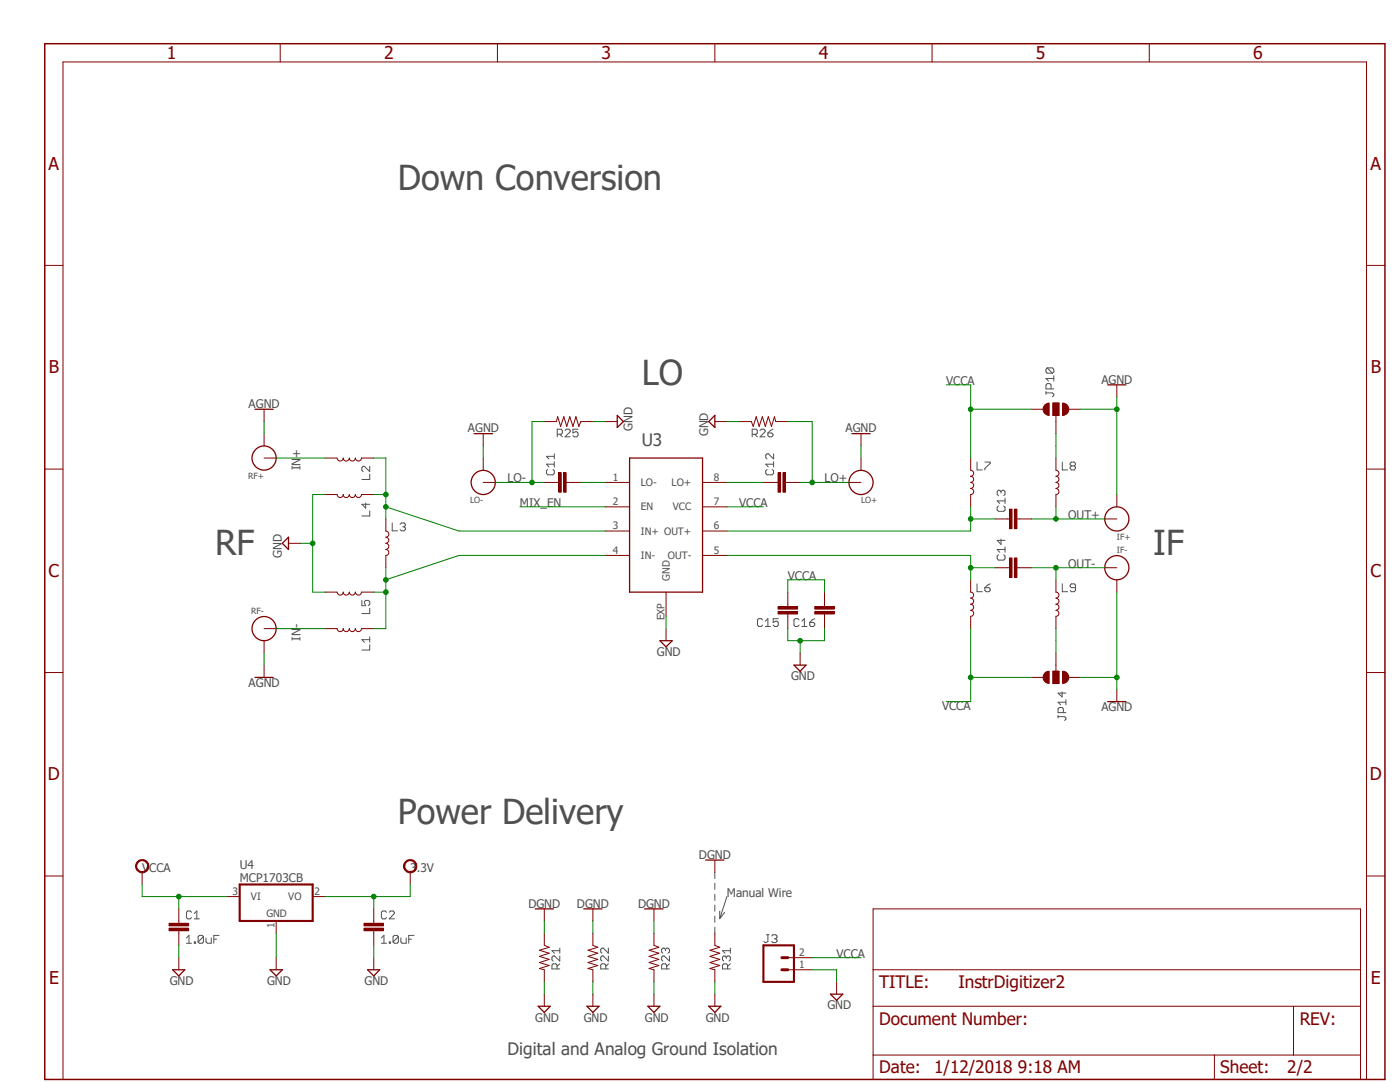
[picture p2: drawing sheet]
<svg xmlns="http://www.w3.org/2000/svg" width="279mm" height="216mm" viewBox="0 0 279 216" stroke-linecap="round" stroke-linejoin="round" font-family="sans-serif">
<path d="M8.4 8.4l268.3 207.5M276.7 8.4l-268.3 207.5" fill="none" stroke="#fff" stroke-width=".2"/>
<g fill="none" stroke="#505050" stroke-width=".2">
<path d="M208.7 78.4h1.3l.3 .3v.2l-.3 .3M208.7 78.1v.6M209 73.4h1l.3 .3v.5l-.3 .3M209 73.4l-.3 .3v.5l.3 .3h1M209 73.4l1 1.1M209.8 77.6v-.8l-.3-.3h-.5l-.3 .3v.8h1.6M210.3 75v1M210.3 75.5h-1.6l.6 .5M73.8 93v1.1l-1.1-1.1h-.2l-.3 .3v.6l.3 .2M73.8 94.6v1.1h-1.6M109.3 93.7l-.2 .2v.5l.2 .3h1.1l.2-.3v-.5l-.2-.2M110.6 90.6v1"/>
<path d="M110.6 92.1v1.1M110.6 92.6h-1.5l.5 .6M110.6 91.1h-1.5l.5 .5M111.2 86.7h.8l.2-.3v-.5l-.2-.3h-.8v1.6M111.7 86.7l.5 .5M112.8 85.9l.2-.3h.5l.3 .3v.2l-1 1.1h1M115.4 85.6h-1.1v.8l.6-.3h.2l.3 .3v.5l-.3 .3h-.5l-.3-.3M150.1 86.7h.8l.2-.3v-.5l-.2-.3h-.8v1.6M150.6 86.7l.5 .5M151.7 85.9l.2-.3h.5l.3 .3v.2l-1 1.1h1M153.1 93.7l-.3 .2v.5l.3 .3h1l.3-.3v-.5l-.3-.2M153.2 86.4h.8l.3 .3v.2l-.3 .3h-.5l-.3-.3z"/>
<path d="M154.3 85.6l-.5 .3-.6 .5M154.4 92.6h-1.6l.5 .6M154.4 90.6v1l-1.1-1h-.2l-.3 .2v.5l.3 .3M154.4 92.1v1.1M195 92.2v1.6h1M196.6 92.2h1v.3l-1 1v.3M199.8 98.1l-.3-.3h-.2l-.3 .3v.5l.3 .3M199.8 98.1l.3-.3h.2l.3 .3v.5l-.3 .3M199.8 98.1v.3M200.6 99.4v1.1M200.6 99.9h-1.6l.5 .6M212 92.2v1.6h1.1"/>
<path d="M213.8 93l-.2 .2v.3l.2 .3h.6l.2-.3v-.3l-.2-.2M213.8 93l-.2-.3v-.2l.2-.3h.6l.2 .3v.2l-.2 .3M213.8 93h.6M72.2 119.8v1.1h.8l-.3-.6v-.2l.3-.3h.5l.3 .3v.5l-.3 .3M73 100.4v1l-.8-.8h1.6M73.8 101.9v1.1h-1.6M78.3 104.4v1.5h1M79.8 104.6l.3-.2h.5l.3 .2v.3l-.3 .2M80.4 105.1h.2M80.6 105.1l.3 .3v.3l-.3 .2h-.5l-.3-.2M195 116.5v1.6h1M196.6 117.3h.8l.2 .3v.2l-.2 .3h-.6l-.2-.3z"/>
<path d="M197.6 116.5l-1 .8M199.3 101l-.3 .2v.6l.3 .2h1l.3-.2v-.6l-.3-.2M199.3 110.7l-.3 .3v.5l.3 .3h1l.3-.3v-.5l-.3-.3M199.8 107.6v1l-.8-.8h1.6M200.6 109.1v1.1M200.6 109.6h-1.6l.5 .6M212 116.5v1.6h1.1M214.6 117.3h-.8l-.2-.3v-.2l.2-.3h.6l.2 .3v1l-.2 .3h-.6l-.2-.3M73.8 128.7v1h-1.6M73.8 121.4v1h-1.6M73.8 127.1v1M73.8 127.6h-1.6l.5 .5"/>
<path d="M152.2 123.7l-.3-.3h-.5l-.2 .3v1l.2 .3h.5l.3-.3M152.7 124l.5-.6v1.6M152.7 125h1.1M155.3 123.4h-1v.8l.5-.2h.3l.2 .2v.5l-.2 .3h-.5l-.3-.3M159.5 123.7l-.3-.3h-.5l-.2 .3v1l.2 .3h.5l.3-.3M160 125h1M160 124l.5-.6v1.6M161.6 124.2h.7l.3 .3v.2l-.3 .3h-.5l-.2-.3zM162.6 123.4l-.5 .3-.5 .5M212 138v1.1l-.8-.8h1.5M212.7 139.6v1M211.2 143h1.3l.2 .3v.2l-.2 .3"/>
<path d="M211.2 142.7v.6M212.2 142.2v-.8l-.2-.2h-.6l-.2 .2v.8h1.5M212.7 140.1h-1.5l.5 .5M142.7 174.1v1.2M142.7 176.2v1.3M142.7 178.4v1.3M145.1 178.9l-1.5 4.4M37.2 187.2l.5-.6v1.6M37.2 188.2h1M38.2 182l-.2-.2h-.5l-.3 .2v1.1l.3 .2h.5l.2-.2M38.8 188h.2v.2h-.2zM38.8 183.3h1"/>
<path d="M38.8 182.3l.5-.5v1.5M40.6 186.9v1.1l-.3 .2h-.5l-.3-.2M40.6 186.9l-.3-.3h-.5l-.3 .3v1.1M40.6 186.9l-1.1 1.1M41.1 187.2v.8l.3 .2h.8v-1M42.7 187.4h.5M43.7 186.6h-1v1.6M76.1 188.2h1M76.1 187.2l.5-.6v1.6M77.1 182l-.2-.2h-.5l-.3 .2v1.1l.3 .2h.5l.2-.2M77.7 188h.2v.2h-.2zM77.7 182l.2-.2h.5l.3 .2v.3l-1 1h1"/>
<path d="M79.5 186.9v1.1l-.3 .2h-.5l-.3-.2M79.5 186.9l-.3-.3h-.5l-.3 .3v1.1M79.5 186.9l-1.1 1.1M80 187.2v.8l.3 .2h.8v-1M81.6 187.4h.5M82.6 186.6h-1v1.6M111.2 193.3v-.7l-.3-.3h-.5l-.2 .3v.7h1.5M111.7 190.8v1l-1-1h-.3l-.2 .2v.5l.2 .3M111.7 192.3l-.5 .5M111.7 189.2v1M111.7 189.7h-1.5l.5 .5M120.9 193.3v-.7l-.3-.3h-.5l-.2 .3v.7h1.5"/>
<path d="M121.4 190.8v1l-1-1h-.3l-.2 .2v.5l.2 .3M121.4 189.2v1l-1-1h-.3l-.2 .2v.5l.2 .3M121.4 192.3l-.5 .5M132.8 189.4l-.3-.2h-.2l-.3 .2v.5l.3 .3M132.8 189.4l.3-.2h.2l.3 .2v.5l-.3 .3M132.8 189.4v.3M133.1 193.3v-.7l-.3-.3h-.5l-.3 .3v.7h1.6M133.6 190.8v1l-1.1-1h-.2l-.3 .2v.5l.3 .3M133.6 192.3l-.5 .5M142.7 180.6v1.2M142.7 182.8v1.2M142.7 185v1.2"/>
<path d="M143.6 181.8v1.5M144.6 182.1l-1 1.2M144.9 191l-.2-.2h-.3l-.2 .2v.5l.2 .3M144.9 191l.3-.2h.3l.3 .2v.5l-.3 .3M144.9 191v.3M145.2 193.3v-.7l-.3-.3h-.5l-.2 .3v.7h1.6M145.8 189.7h-1.6l.5 .5M145.8 192.3l-.6 .5M145.8 189.2v1M153 186.5h.5M153.2 186.5v1.3l-.2 .3h-.3l-.3-.3M154 186.8l.3-.3h.5l.3 .3v.2l-.3 .3"/>
<path d="M154.5 187.3h.3M154.8 187.3l.3 .3v.2l-.3 .3h-.5l-.3-.3"/>
</g>
<path d="M111 96.3h.5M113 96.3h.5M120.8 96.3h4.8M140.2 96.3h4.9M120.8 101.1h4.8M120.8 106h4.8M120.8 110.8h4.8M132.9 118.2v4.8M140.2 101.1h4.9M140.2 106h4.9M140.2 110.8h4.9" fill="none" stroke="#800000" stroke-width=".2"/>
<path d="M125.6 91.4h14.6v26.8h-14.6z" fill="none" stroke="#800000" stroke-width=".25"/>
<path d="M112.5 94.3h.5v3.9h-.5z" fill-rule="evenodd" fill="#800000"/>
<path d="M112.5 94.3h.5v3.9h-.5z" fill="none" stroke="#800000" stroke-width=".2"/>
<path d="M111.5 94.3h.5v3.9h-.5z" fill-rule="evenodd" fill="#800000"/>
<path d="M108.6 96.3h2.4M111.5 94.3h.5v3.9h-.5zM113.5 96.3h2.4M154.8 96.3h.5M156.8 96.3h.4" fill="none" stroke="#800000" stroke-width=".2"/>
<path d="M156.3 94.3h.5v3.9h-.5z" fill-rule="evenodd" fill="#800000"/>
<path d="M156.3 94.3h.5v3.9h-.5z" fill="none" stroke="#800000" stroke-width=".2"/>
<path d="M155.3 94.3h.5v3.9h-.5z" fill-rule="evenodd" fill="#800000"/>
<path d="M64.9 91.4h2.4a.61 .61 0 0 0 .6 .6 .61 .61 0 0 0 .6-.6 .61 .61 0 0 0 .6 .6 .61 .61 0 0 0 .6-.6 .59 .59 0 0 0 .6 .6 .59 .59 0 0 0 .6-.6 .61 .61 0 0 0 .6 .6 .61 .61 0 0 0 .6-.6h2.5M64.9 98.7h2.4a.61 .61 0 0 0 .6 .6 .61 .61 0 0 0 .6-.6 .61 .61 0 0 0 .6 .6 .61 .61 0 0 0 .6-.6 .59 .59 0 0 0 .6 .6 .59 .59 0 0 0 .6-.6 .61 .61 0 0 0 .6 .6 .61 .61 0 0 0 .6-.6h2.5M152.4 96.3h2.4M155.3 94.3h.5v3.9h-.5zM157.2 96.3h2.5M193.7 91.4v2.4a.61 .61 0 0 1 .6 .6 .61 .61 0 0 1-.6 .6 .61 .61 0 0 1 .6 .7 .61 .61 0 0 1-.6 .6 .59 .59 0 0 1 .6 .6 .59 .59 0 0 1-.6 .6 .61 .61 0 0 1 .6 .6 .61 .61 0 0 1-.6 .6v2.4M64.9 118.2h2.4a.61 .61 0 0 0 .6 .6 .61 .61 0 0 0 .6-.6 .61 .61 0 0 0 .6 .6 .61 .61 0 0 0 .6-.6 .59 .59 0 0 0 .6 .6 .59 .59 0 0 0 .6-.6 .61 .61 0 0 0 .6 .6 .61 .61 0 0 0 .6-.6h2.5M77 103.5v2.5a.61 .61 0 0 1 .6 .6 .61 .61 0 0 1-.6 .6 .61 .61 0 0 1 .6 .6 .61 .61 0 0 1-.6 .6 .61 .61 0 0 1 .6 .6 .61 .61 0 0 1-.6 .6 .59 .59 0 0 1 .6 .6 .59 .59 0 0 1-.6 .6v2.5M193.7 115.7v2.5a.59 .59 0 0 1 .6 .5 .59 .59 0 0 1-.6 .6 .61 .61 0 0 1 .6 .7 .61 .61 0 0 1-.6 .6 .61 .61 0 0 1 .6 .6 .61 .61 0 0 1-.6 .6 .59 .59 0 0 1 .6 .6 .59 .59 0 0 1-.6 .6v2.4M201 103.5h.5M202.9 103.5h.6M64.9 125.4h2.4a.61 .61 0 0 0 .6 .6 .61 .61 0 0 0 .6-.6 .61 .61 0 0 0 .6 .6 .61 .61 0 0 0 .6-.6 .59 .59 0 0 0 .6 .6 .59 .59 0 0 0 .6-.6 .61 .61 0 0 0 .6 .6 .61 .61 0 0 0 .6-.6h2.5" fill="none" stroke="#800000" stroke-width=".2"/>
<path d="M202.4 101.6h.5v3.9h-.5z" fill-rule="evenodd" fill="#800000"/>
<path d="M202.4 101.6h.5v3.9h-.5z" fill="none" stroke="#800000" stroke-width=".2"/>
<path d="M201.5 101.6h.5v3.9h-.5z" fill-rule="evenodd" fill="#800000"/>
<path d="M198.6 103.5h2.4M201 113.3h.5M201.5 101.6h.5v3.9h-.5zM202.9 113.3h.6M203.5 103.5h2.4" fill="none" stroke="#800000" stroke-width=".2"/>
<path d="M202.4 111.3h.5v3.9h-.5z" fill-rule="evenodd" fill="#800000"/>
<path d="M202.4 111.3h.5v3.9h-.5z" fill="none" stroke="#800000" stroke-width=".2"/>
<path d="M201.5 111.3h.5v3.9h-.5z" fill-rule="evenodd" fill="#800000"/>
<g fill="none" stroke="#800000" stroke-width=".2">
<path d="M222.9 76.8v2.4M52.7 91.4h2.4M52.7 81.7v2.4M52.7 86.5v2.4M96.4 96.3h2.5M96.4 86.5v2.4M96.4 91.4v2.4M108.6 84.1h2.4l.3-1 .6 2 .6-2 .6 2 .6-2 .6 2 .6-2 .6 2 .4-1h2.4M120.8 84.1h2.4M142.7 84.1h2.4M147.5 84.1h2.4l.4 1 .6-2 .6 2 .6-2 .6 2 .6-2 .7 2 .6-2 .2 1h2.4M169.4 96.3h2.4"/>
<path d="M171.8 86.5v2.4M171.8 91.4v2.4M210.7 91.4v2.4a.61 .61 0 0 1 .6 .6 .61 .61 0 0 1-.6 .6 .61 .61 0 0 1 .6 .7 .61 .61 0 0 1-.6 .6 .59 .59 0 0 1 .6 .6 .59 .59 0 0 1-.6 .6 .61 .61 0 0 1 .6 .6 .61 .61 0 0 1-.6 .6v2.4M222.9 98.7v2.4M57.6 108.4h2.4M198.6 113.3h2.4M201.5 111.3h.5v3.9h-.5zM203.5 113.3h2.4M210.7 115.7v2.5a.59 .59 0 0 1 .6 .5 .59 .59 0 0 1-.6 .6 .61 .61 0 0 1 .6 .7 .61 .61 0 0 1-.6 .6 .61 .61 0 0 1 .6 .6 .61 .61 0 0 1-.6 .6 .59 .59 0 0 1 .6 .6 .59 .59 0 0 1-.6 .6v2.4M220.5 113.3h2.4M220.5 103.5h2.4M222.9 115.7v2.5"/>
<path d="M52.7 127.8v2.5M52.7 132.7v2.5M52.7 125.4h2.4M157.2 120.6v.5M157.2 122.5v.5M222.9 137.6v2.4"/>
</g>
<g fill="none" stroke="#800000" stroke-width=".25">
<path d="M221.1 76.8h3.6M50.9 81.7h3.6M94.6 86.5h3.7M123.2 82.9l1.2 1.2-1.2 1.2zM141.4 84.1l1.3-1.2v2.4zM170 86.5h3.7M57.6 107.2v2.4l-1.3-1.2zM50.9 135.2h3.6M221.1 140h3.6"/>
<circle cx="52.7" cy="91.4" r="2.41"/>
<circle cx="96.4" cy="96.3" r="2.41"/>
<circle cx="171.8" cy="96.3" r="2.41"/>
<circle cx="222.9" cy="103.5" r="2.41"/>
<circle cx="222.9" cy="113.3" r="2.41"/>
<circle cx="52.7" cy="125.4" r="2.41"/>
</g>
<path d="M155.3 121h3.9v.5h-3.9z" fill-rule="evenodd" fill="#800000"/>
<path d="M155.3 121h3.9v.5h-3.9z" fill="none" stroke="#800000" stroke-width=".2"/>
<path d="M155.3 122h3.9v.5h-3.9z" fill-rule="evenodd" fill="#800000"/>
<path d="M157.2 118.2v2.4M155.3 122h3.9v.5h-3.9zM157.2 123v2.4M164.5 120.6v.5M164.5 122.5v.5" fill="none" stroke="#800000" stroke-width=".2"/>
<path d="M162.6 121h3.9v.5h-3.9z" fill-rule="evenodd" fill="#800000"/>
<path d="M162.6 121h3.9v.5h-3.9z" fill="none" stroke="#800000" stroke-width=".2"/>
<path d="M162.6 122h3.9v.5h-3.9z" fill-rule="evenodd" fill="#800000"/>
<g fill="none" stroke="#800000" stroke-width=".2">
<path d="M55.9 8.7v3.7M99.3 8.7v3.7M142.7 8.7v3.7M186 8.7v3.7M229.4 8.7v3.7M8.9 53h3.7M272.7 53h3.7M8.9 93.6h3.7M272.7 93.6h3.7M164.5 118.2v2.4M8.9 134.2h3.7M132.9 125.4v2.4"/>
<path d="M159.7 130.3v2.4M162.6 122h3.9v.5h-3.9zM164.5 123v2.4M272.7 134.2h3.7M8.9 174.8h3.7M45.4 178.9h2.4M62.4 178.9h2.5M272.7 174.8h3.7M55.1 183.8v2.4M174.2 181.4h97.3v34h-97.3zM174.2 193.5h97.3M12.6 215.4v-203h260.1v203"/>
<path d="M174.2 200.8h97.3M174.2 210.5h97.3M242.4 210.5v4.9M258.1 200.8v9.7"/>
</g>
<path d="M131.7 127.8h2.5l-1.3 1.3zM158.5 132.7h2.4l-1.2 1.2z" fill="none" stroke="#800000" stroke-width=".25"/>
<path d="M8.9 8.7h267.5v206.7h-267.5z" fill="none" stroke="#800000" stroke-width=".3"/>
<path d="M47.8 176.5h14.6v7.3h-14.6z" fill="none" stroke="#800000" stroke-width=".42"/>
<path d="M27.3 172a1.33 1.33 0 0 1 2.2 .1 1.33 1.33 0 0 1-.7 2 1.33 1.33 0 0 1-1.7-1.3h.2a1.11 1.11 0 0 1 1.5-1 1.11 1.11 0 0 1 .4 1.8 1.11 1.11 0 0 1-1.9-.4v-.4h-.2z" fill-rule="evenodd" fill="#800000"/>
<path d="M27.3 172a1.33 1.33 0 0 1 2.2 .1 1.33 1.33 0 0 1-.7 2 1.33 1.33 0 0 1-1.7-1.3h.2a1.11 1.11 0 0 1 1.5-1 1.11 1.11 0 0 1 .4 1.8 1.11 1.11 0 0 1-1.9-.4v-.4h-.2zM28.4 174.1v2.4" fill="none" stroke="#800000" stroke-width=".2"/>
<path d="M80.9 172a1.35 1.35 0 0 1 2.1 .2 1.35 1.35 0 0 1-.8 2 1.35 1.35 0 0 1-1.7-1.4h.3a1.09 1.09 0 0 1 1.4-1 1.09 1.09 0 0 1 .4 1.8 1.09 1.09 0 0 1-1.7-.4l-.1-.4h-.3z" fill-rule="evenodd" fill="#800000"/>
<path d="M80.9 172a1.35 1.35 0 0 1 2.1 .2 1.35 1.35 0 0 1-.8 2 1.35 1.35 0 0 1-1.7-1.4h.3a1.09 1.09 0 0 1 1.4-1 1.09 1.09 0 0 1 .4 1.8 1.09 1.09 0 0 1-1.7-.4l-.1-.4h-.3zM81.9 174.1v2.4M35.7 183.8v.5M35.7 185.7v.5M35.7 191.1v2.4M55.1 191.1v2.4M74.6 191.1v2.4" fill="none" stroke="#800000" stroke-width=".2"/>
<path d="M34.5 193.5h2.4l-1.2 1.2zM53.9 193.5h2.4l-1.2 1.2zM73.4 193.5h2.4l-1.2 1.2z" fill="none" stroke="#800000" stroke-width=".25"/>
<path d="M33.7 185.2h3.9v.5h-3.9z" fill-rule="evenodd" fill="#800000"/>
<path d="M33.7 185.2h3.9v.5h-3.9z" fill="none" stroke="#800000" stroke-width=".2"/>
<path d="M33.7 184.2h3.9v.5h-3.9z" fill-rule="evenodd" fill="#800000"/>
<path d="M33.7 184.2h3.9v.5h-3.9zM35.7 181.4v2.4M35.7 186.2v2.4M74.6 183.8v.5M74.6 185.7v.5" fill="none" stroke="#800000" stroke-width=".2"/>
<path d="M72.6 185.2h3.9v.5h-3.9z" fill-rule="evenodd" fill="#800000"/>
<path d="M72.6 185.2h3.9v.5h-3.9z" fill="none" stroke="#800000" stroke-width=".2"/>
<path d="M72.6 184.2h3.9v.5h-3.9z" fill-rule="evenodd" fill="#800000"/>
<g fill="none" stroke="#800000" stroke-width=".2">
<path d="M142.7 171.6v2.5M72.6 184.2h3.9v.5h-3.9zM74.6 181.4v2.4M74.6 186.2v2.4M108.6 186.2v2.4l1 .4-1.9 .6 1.9 .6-1.9 .6 1.9 .6-1.9 .7 1.9 .6-1.9 .6 .9 .2v2.4M108.6 181.4v2.4M108.6 198.4v2.4M118.3 186.2v2.4l1 .4-2 .6 2 .6-2 .6 2 .6-2 .7 2 .6-2 .6 1 .2v2.4M118.3 181.4v2.4M118.3 198.4v2.4M130.5 186.2v2.4l1 .4-2 .6 2 .6-2 .6 2 .6-2 .7 2 .6-2 .6 1 .2v2.4M130.5 181.4v2.4"/>
<path d="M130.5 198.4v2.4M142.7 186.2v2.4l.9 .4-1.9 .6 1.9 .6-1.9 .6 1.9 .6-1.9 .7 1.9 .6-1.9 .6 1 .2v2.4M142.7 198.4v2.4M157.2 193.5h4.9M157.2 191.1h4.9M167 195.9v2.5"/>
</g>
<path d="M140.8 171.6h3.7M106.8 181.4h3.6M116.5 181.4h3.6M128.7 181.4h3.6M165.7 198.4h2.5l-1.2 1.2zM107.4 200.8h2.4l-1.2 1.2zM117.1 200.8h2.4l-1.2 1.2zM129.3 200.8h2.4l-1.2 1.2zM141.4 200.8h2.4l-1.1 1.2z" fill="none" stroke="#800000" stroke-width=".25"/>
<path d="M152.4 188.6h6.1v7.3h-6.1z" fill="none" stroke="#800000" stroke-width=".42"/>
<path d="M156 191.1h1.2M156 193.5h1.2" fill="none" stroke="#800000" stroke-width=".59"/>
<path d="M212 80.4a1.23 1.23 0 0 1 1.3 1.3 1.23 1.23 0 0 1-1.3 1.2z" fill-rule="evenodd" fill="#800000"/>
<path d="M212 80.4a1.23 1.23 0 0 1 1.3 1.3 1.23 1.23 0 0 1-1.3 1.2z" fill="none" stroke="#800000" stroke-width=".2"/>
<path d="M208.4 80.9l1-.5v2.5a1.23 1.23 0 0 1-1.1-.7 1.23 1.23 0 0 1 .1-1.3z" fill-rule="evenodd" fill="#800000"/>
<path d="M208.4 80.9l1-.5v2.5a1.23 1.23 0 0 1-1.1-.7 1.23 1.23 0 0 1 .1-1.3zM210.1 80.4h1.2v2.5h-1.2zM210.7 82.9v1.2" fill="none" stroke="#800000" stroke-width=".2"/>
<path d="M210.1 80.4h1.2v2.5h-1.2z" fill-rule="evenodd" fill="#800000"/>
<path d="M205.9 81.7h2.4M210.1 80.4h1.2v2.5h-1.2zM210.7 84.1v2.4M213.1 81.7h2.5" fill="none" stroke="#800000" stroke-width=".2"/>
<path d="M208.4 134.4l.4-.3 .6-.2v2.5a1.21 1.21 0 0 1-1.1-.7 1.21 1.21 0 0 1 .1-1.3z" fill-rule="evenodd" fill="#800000"/>
<path d="M208.4 134.4l.4-.3 .6-.2v2.5a1.21 1.21 0 0 1-1.1-.7 1.21 1.21 0 0 1 .1-1.3z" fill="none" stroke="#800000" stroke-width=".2"/>
<path d="M212 133.9a1.21 1.21 0 0 1 1.3 1.2 1.21 1.21 0 0 1-1.3 1.3z" fill-rule="evenodd" fill="#800000"/>
<path d="M210.1 133.9h1.2v2.5h-1.2zM210.7 132.7v1.2M212 133.9a1.21 1.21 0 0 1 1.3 1.2 1.21 1.21 0 0 1-1.3 1.3z" fill="none" stroke="#800000" stroke-width=".2"/>
<path d="M210.1 133.9h1.2v2.5h-1.2z" fill-rule="evenodd" fill="#800000"/>
<path d="M205.9 135.2h2.4M210.1 133.9h1.2v2.5h-1.2zM210.7 130.3v2.4M213.1 135.2h2.5" fill="none" stroke="#800000" stroke-width=".2"/>
<path d="M188.8 76.8h4.9v14.6M193.7 81.7h12.2M145.1 101.1h7.3" fill="none" stroke="#008000" stroke-width=".2"/>
<circle cx="193.7" cy="81.7" r=".46" fill="#008000"/>
<g fill="none" stroke="#008000" stroke-width=".2">
<path d="M193.7 125.4v14.6h-4.9M193.7 135.2h12.2"/>
<circle cx="193.7" cy="81.7" r=".46"/>
</g>
<circle cx="193.7" cy="135.2" r=".46" fill="#008000"/>
<g fill="none" stroke="#008000" stroke-width=".2">
<path d="M157.2 118.2v-2.5h7.3v2.5M28.4 176.5v2.4h17M35.7 178.9v2.5"/>
<circle cx="193.7" cy="135.2" r=".46"/>
</g>
<circle cx="35.7" cy="178.9" r=".46" fill="#008000"/>
<g fill="none" stroke="#008000" stroke-width=".2">
<path d="M222.9 79.2v19.5M215.6 81.7h7.3M162.1 191.1h9.7"/>
<circle cx="35.7" cy="178.9" r=".46"/>
</g>
<circle cx="222.9" cy="81.7" r=".46" fill="#008000"/>
<g fill="none" stroke="#008000" stroke-width=".2">
<path d="M222.9 118.2v19.4M215.6 135.2h7.3"/>
<circle cx="222.9" cy="81.7" r=".46"/>
</g>
<circle cx="222.9" cy="135.2" r=".46" fill="#008000"/>
<g fill="none" stroke="#008000" stroke-width=".2">
<path d="M52.7 84.1v2.4M64.9 98.7h-2.5v19.5h2.5M96.4 88.9v2.5M118.3 84.1h2.5M145.1 84.1h2.4M171.8 88.9v2.5M60 108.4h2.4M52.7 130.3v2.4"/>
<circle cx="222.9" cy="135.2" r=".46"/>
</g>
<circle cx="62.4" cy="108.4" r=".46" fill="#008000"/>
<g fill="none" stroke="#008000" stroke-width=".2">
<path d="M157.2 125.4v2.4h7.3v-2.4M159.7 127.8v2.5"/>
<circle cx="62.4" cy="108.4" r=".46"/>
</g>
<circle cx="159.7" cy="127.8" r=".46" fill="#008000"/>
<g fill="none" stroke="#008000" stroke-width=".2">
<path d="M55.1 91.4h9.8M74.6 118.2h2.4M77 113.3v12.1h-2.4M55.1 125.4h9.8M132.9 123v2.4M35.7 188.6v2.5M55.1 186.2v4.9M74.6 188.6v2.5M108.6 183.8v2.4M108.6 195.9v2.5M118.3 183.8v2.4M118.3 195.9v2.5"/>
<path d="M130.5 183.8v2.4M130.5 195.9v2.5M142.7 195.9v2.5M162.1 193.5h4.9v2.4"/>
<circle cx="159.7" cy="127.8" r=".46"/>
</g>
<circle cx="77" cy="118.2" r=".46" fill="#008000"/>
<g fill="none" stroke="#008000" stroke-width=".2">
<path d="M120.8 110.8h-29.2l-14.6 4.9"/>
<circle cx="77" cy="118.2" r=".46"/>
</g>
<circle cx="77" cy="115.7" r=".46" fill="#008000"/>
<g fill="none" stroke="#008000" stroke-width=".2">
<path d="M98.9 96.3h9.7M108.6 84.1h-2.4v12.2M115.9 96.3h4.9M145.1 96.3h7.3"/>
<circle cx="77" cy="115.7" r=".46"/>
</g>
<circle cx="106.2" cy="96.3" r=".46" fill="#008000"/>
<g fill="none" stroke="#008000" stroke-width=".2">
<path d="M74.6 98.7h2.4v4.8"/>
<circle cx="106.2" cy="96.3" r=".46"/>
</g>
<circle cx="77" cy="98.7" r=".46" fill="#008000"/>
<g fill="none" stroke="#008000" stroke-width=".2">
<path d="M74.6 91.4h2.4v7.3M77 101.1l14.6 4.9h29.2"/>
<circle cx="77" cy="98.7" r=".46"/>
</g>
<circle cx="77" cy="101.1" r=".46" fill="#008000"/>
<g fill="none" stroke="#008000" stroke-width=".2">
<path d="M145.1 110.8h48.6v4.9M193.7 113.3h4.9"/>
<circle cx="77" cy="101.1" r=".46"/>
</g>
<circle cx="193.7" cy="113.3" r=".46" fill="#008000"/>
<g fill="none" stroke="#008000" stroke-width=".2">
<path d="M193.7 101.1v4.9h-48.6"/>
<circle cx="193.7" cy="113.3" r=".46"/>
</g>
<circle cx="193.7" cy="103.5" r=".46" fill="#008000"/>
<g fill="none" stroke="#008000" stroke-width=".2">
<path d="M193.7 103.5h4.9M205.9 103.5h14.6M210.7 101.1v2.4"/>
<circle cx="193.7" cy="103.5" r=".46"/>
</g>
<circle cx="210.7" cy="103.5" r=".46" fill="#008000"/>
<g fill="none" stroke="#008000" stroke-width=".2">
<path d="M205.9 113.3h14.6M210.7 113.3v2.4"/>
<circle cx="210.7" cy="103.5" r=".46"/>
</g>
<circle cx="210.7" cy="113.3" r=".46" fill="#008000"/>
<g fill="none" stroke="#008000" stroke-width=".2">
<path d="M157.2 84.1h4.9v12.2M159.7 96.3h9.7M210.7 86.5v4.9M103.8 101.1h17M210.7 125.4v4.9"/>
<circle cx="210.7" cy="113.3" r=".46"/>
</g>
<circle cx="162.1" cy="96.3" r=".46" fill="#008000"/>
<g fill="none" stroke="#008000" stroke-width=".2">
<path d="M74.6 178.9v2.5M81.9 176.5v2.4h-17"/>
<circle cx="162.1" cy="96.3" r=".46"/>
</g>
<circle cx="74.6" cy="178.9" r=".46" fill="#008000"/>
<circle cx="74.6" cy="178.9" r=".46" fill="none" stroke="#008000" stroke-width=".2"/>
<g font-size="6.9" fill="#505050">
<text x="79.4" y="37.9">Down Conversion</text>
<text x="128.1" y="76.8">LO</text>
<text x="43" y="110.8">RF</text>
<text x="230.2" y="110.8">IF</text>
<text x="79.4" y="164.3">Power Delivery</text>
</g>
<g font-size="3.5" fill="#800000">
<text x="33.3" y="11.8">1</text>
<text x="76.7" y="11.8">2</text>
<text x="120.1" y="11.8">3</text>
<text x="163.4" y="11.8">4</text>
<text x="206.8" y="11.8">5</text>
<text x="250.1" y="11.8">6</text>
<text x="9.7" y="33.9">A</text>
<text x="273.5" y="33.9">A</text>
<text x="9.7" y="74.5">B</text>
<text x="273.6" y="74.5">B</text>
<text x="9.7" y="115.1">C</text>
<text x="273.5" y="115.1">C</text>
<text x="9.6" y="155.7">D</text>
<text x="273.4" y="155.7">D</text>
<text x="9.8" y="196.3">E</text>
<text x="273.6" y="196.3">E</text>
</g>
<g font-size="3.4" fill="#505050">
<text x="128.1" y="88.9">U3</text>
<text x="101.3" y="210.5">Digital and Analog Ground Isolation</text>
</g>
<g font-size="3.4" fill="#800000">
<text x="175.5" y="197.1">TITLE:</text>
<text x="191.3" y="197.1">InstrDigitizer2</text>
<text x="175.5" y="204.4">Document Number:</text>
<text x="259.4" y="204.4">REV:</text>
<text x="175.5" y="214.2">Date:</text>
<text x="186.4" y="214.2">1/12/2018 9:18 AM</text>
<text x="243.5" y="214.2">Sheet:</text>
<text x="256.9" y="214.2">2/2</text>
</g>
<g font-size="2.4" fill="#505050">
<text x="188.9" y="76.8">VCCA</text>
<text x="219.8" y="76.6">AGND</text>
<text x="49.6" y="81.4">AGND</text>
<text x="93.4" y="86.3">AGND</text>
<text x="126.2" y="85.9" transform="rotate(-90 126.2 85.9)">GND</text>
<text x="141.3" y="87" transform="rotate(-90 141.3 87)">GND</text>
<text x="168.8" y="86.3">AGND</text>
<text x="60" y="93.8" transform="rotate(-90 60 93.8)">IN+</text>
<text x="101.3" y="96.3">LO-</text>
<text x="103.8" y="101.1">MIX_EN</text>
<text x="147.5" y="101.1">VCCA</text>
<text x="164.6" y="96.3">LO+</text>
<text x="213.1" y="103.5">OUT+</text>
<text x="56.2" y="111.3" transform="rotate(-90 56.2 111.3)">GND</text>
<text x="213.1" y="113.3">OUT-</text>
<text x="157.2" y="115.7">VCCA</text>
<text x="60" y="127.8" transform="rotate(-90 60 127.8)">IN-</text>
<text x="131.1" y="130.9">GND</text>
<text x="49.6" y="137.1">AGND</text>
<text x="157.9" y="135.8">GND</text>
<text x="188" y="141.7">VCCA</text>
<text x="219.8" y="141.9">AGND</text>
<text x="47.8" y="173.4">U4</text>
<text x="139.5" y="171.4">DGND</text>
<text x="28.4" y="174.1">VCCA</text>
<text x="47.8" y="175.9">MCP1703CB</text>
<text x="81.9" y="174.1">3.3V</text>
<text x="145.1" y="178.9">Manual Wire</text>
<text x="105.5" y="181.1">DGND</text>
<text x="115.1" y="181.1">DGND</text>
<text x="127.3" y="181.1">DGND</text>
<text x="167" y="191.1">VCCA</text>
<text x="33.9" y="196.6">GND</text>
<text x="53.3" y="196.6">GND</text>
<text x="72.8" y="196.6">GND</text>
<text x="106.8" y="203.8">GND</text>
<text x="116.5" y="203.8">GND</text>
<text x="128.7" y="203.8">GND</text>
<text x="140.8" y="203.8">GND</text>
<text x="165.1" y="201.4">GND</text>
</g>
<g font-size="2" fill="#505050">
<text x="122.3" y="95.9">1</text>
<text x="142.5" y="95.9">8</text>
<text x="122.3" y="100.8">2</text>
<text x="127.9" y="97">LO-</text>
<text x="127.9" y="101.9">EN</text>
<text x="134" y="97">LO+</text>
<text x="134.3" y="101.8">VCC</text>
<text x="142.5" y="100.8">7</text>
<text x="122.3" y="105.6">3</text>
<text x="127.9" y="106.7">IN+ OUT+</text>
<text x="142.5" y="105.6">6</text>
<text x="122.3" y="110.5">4</text>
<text x="127.9" y="111.6">IN-</text>
<text x="133.3" y="111.6">OUT-</text>
<text x="142.5" y="110.5">5</text>
<text x="133.6" y="115.9" transform="rotate(-90 133.6 115.9)">GND</text>
<text x="132.6" y="123.8" transform="rotate(-90 132.6 123.8)">EXP</text>
<text x="46.4" y="178.6">3</text>
<text x="50.1" y="179.7">VI</text>
<text x="57.5" y="179.6">VO</text>
<text x="62.7" y="178.6">2</text>
<text x="53.2" y="183.1">GND</text>
<text x="54.8" y="185.2" transform="rotate(-90 54.8 185.2)">1</text>
<text x="159.5" y="190.8">2</text>
<text x="159.5" y="193.2">1</text>
</g>
<g font-size="1.7" fill="#505050">
<text x="49.5" y="95.5">RF+</text>
<text x="93.8" y="100.4">LO-</text>
<text x="171.8" y="100.4">LO+</text>
<text x="222.9" y="107.7">IF+</text>
<text x="222.9" y="110.4">IF-</text>
<text x="50.1" y="122.5">RF-</text>
</g>
</svg>
